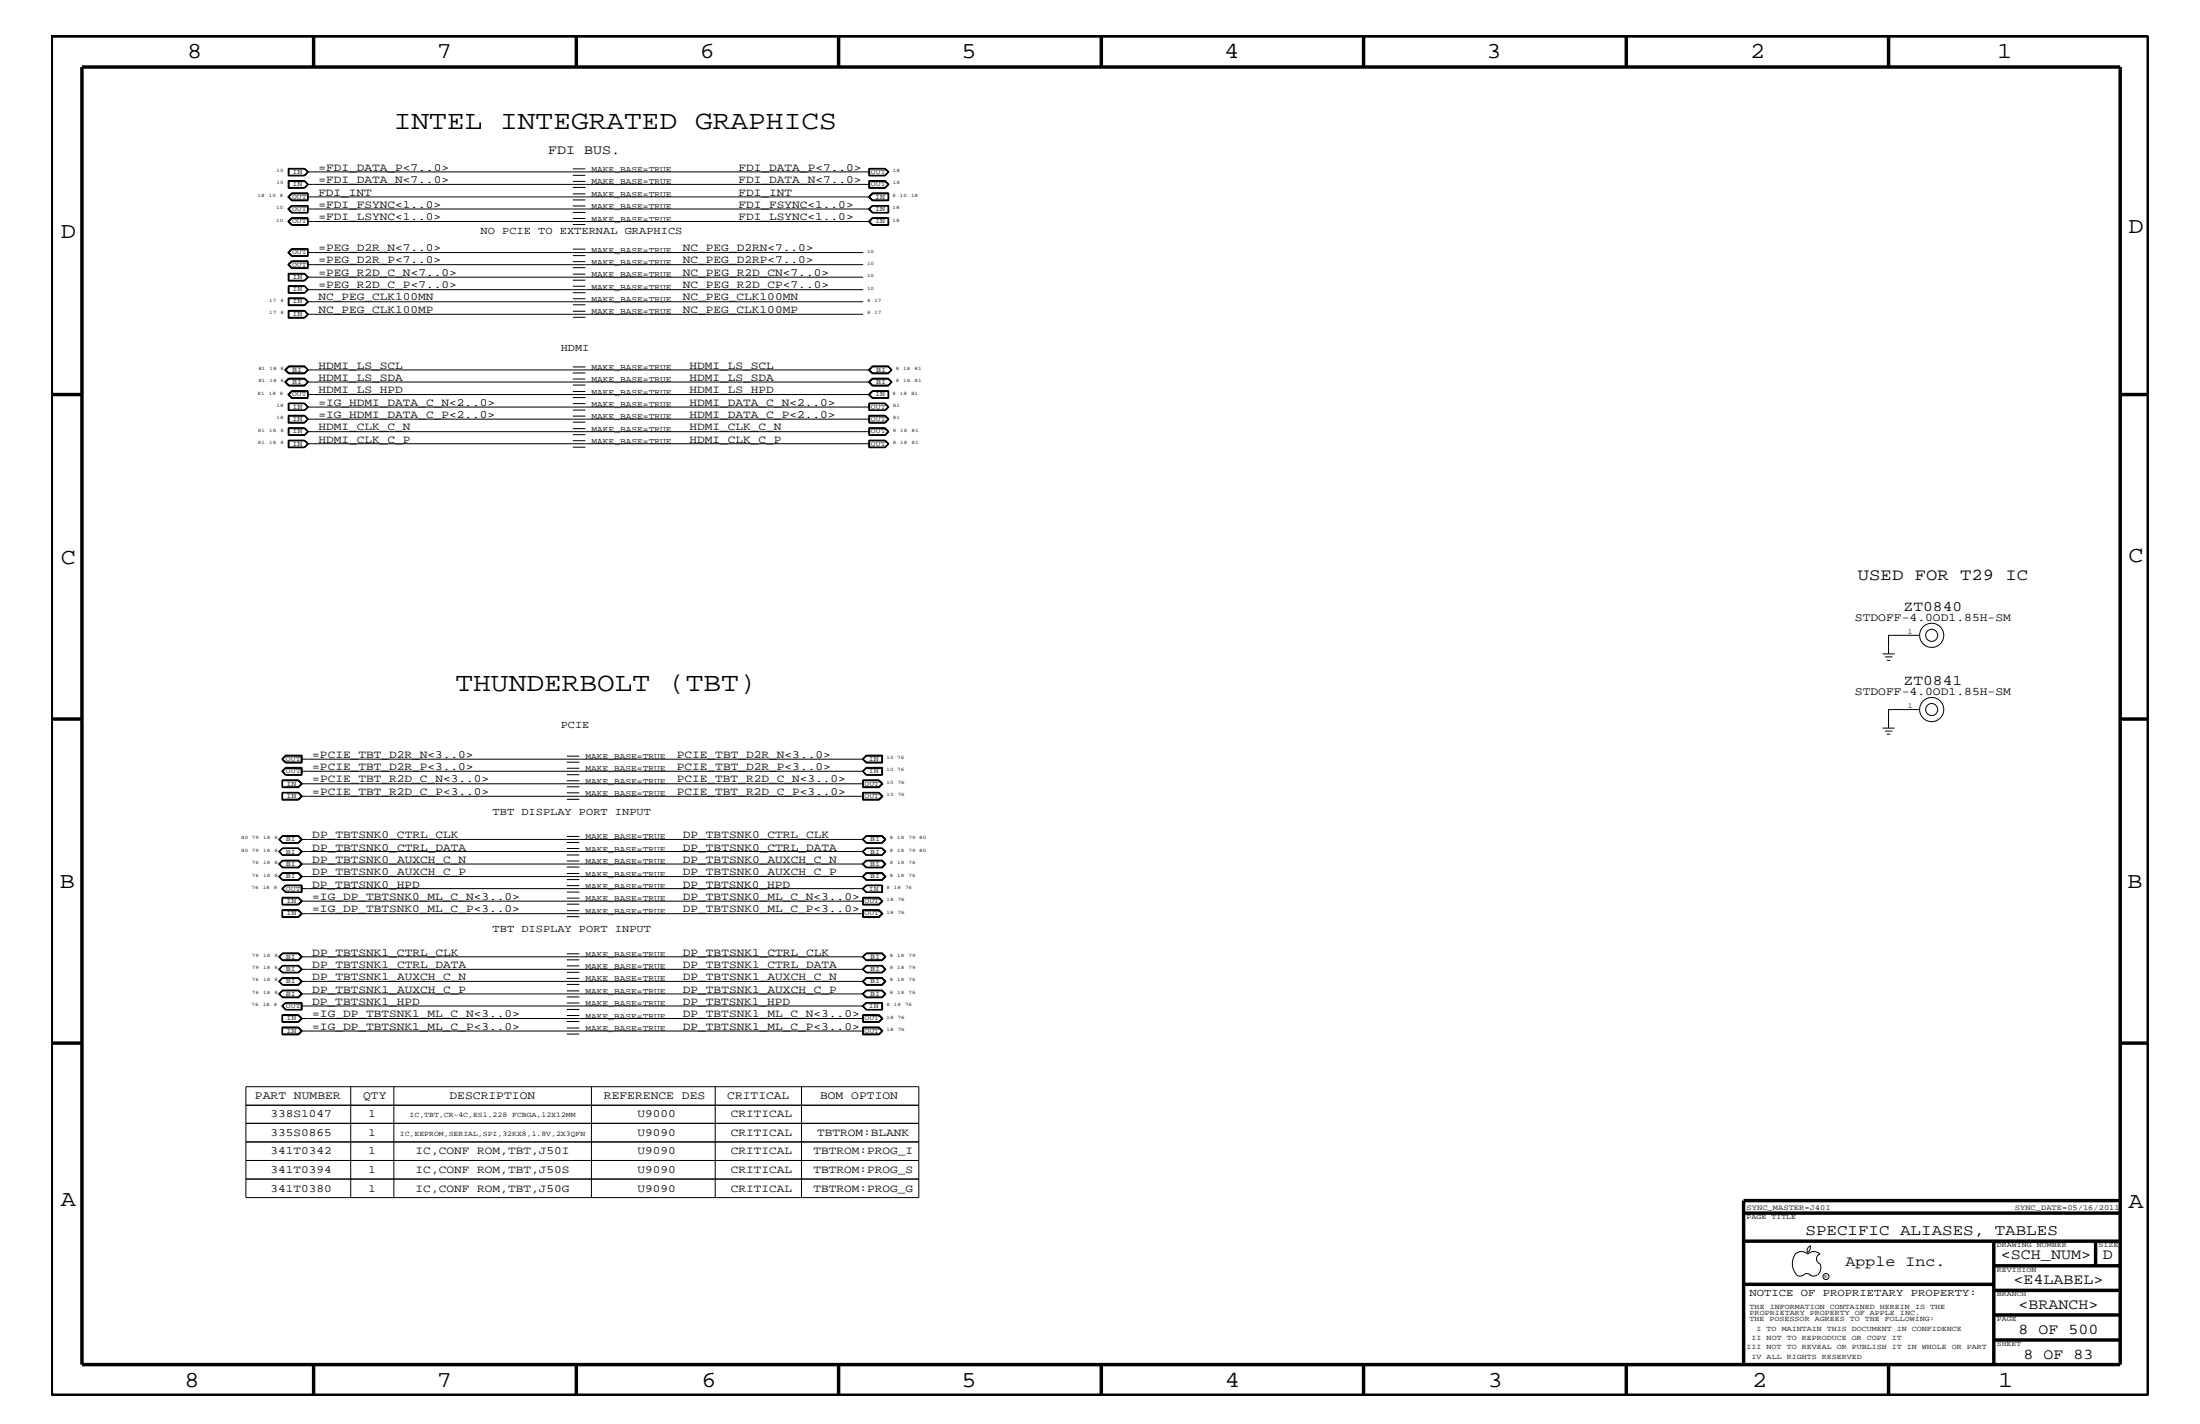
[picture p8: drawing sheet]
<svg xmlns="http://www.w3.org/2000/svg" width="432mm" height="279mm" viewBox="0 0 432 279" stroke-linecap="round" stroke-linejoin="round" font-family="sans-serif">
<g fill="none" stroke="#000" stroke-width=".2">
<path d="M56.6 35.4h3.2l.7 .8-.7 .7h-3.2zM56.6 35.5h3.2l.7 .7-.7 .7h-3.2zM56.6 33v1.5M56.6 34.4h3.2M56.6 33.1h3.2M56.7 35.6h3.1l.6 .6-.6 .6h-3.1zM56.7 33.1v1.3M57.2 37.9h3.3v1.5h-3.3l-.7-.8zM57.2 37.9l-.6 .7 .6 .7h3.3M57.3 39.3l-.7-.7 .7-.6h3.1v1.3M59.8 33h-3.2v1.5h3.2M59.8 33l.7 .7-.7 .8"/>
<path d="M59.8 33l.7 .7M59.8 33.1l.7 .6M59.8 33.1l.6 .6M60.4 38h-3.1l-.6 .6 .6 .6h3.1M60.4 36.2h110.3M60.4 33.7l-.6 .7M60.4 33.7h110.3M60.4 38.6h110.3M60.5 33.7l-.7 .7M60.5 33.7l-.7 .8M112.4 36.8h2.5M112.4 35.6h2.5"/>
<path d="M112.4 34.4h2.5M112.4 33.1h2.5M112.4 39.2h2.5M112.4 38h2.5M170.5 35.4h3.2l.8 .8-.8 .7h-3.2zM170.6 33.1h3.1l.6 .6M170.6 33v1.5M170.7 35.6h3l.6 .6-.6 .6h-3zM170.7 33.1v1.3M171.2 37.9h3.2v1.5h-3.2l-.8-.8zM171.2 37.9l-.7 .7 .7 .7h3.2M171.3 39.3l-.7-.7 .7-.6h3v1.3"/>
<path d="M173.7 33.1l.6 .6M173.7 35.5h-3.1v1.4h3.1M173.7 33h-3.2v1.5h3.2M173.7 35.5l.7 .7-.7 .7M173.7 35.5l.6 .7M173.7 33l.8 .7-.8 .8M173.7 33l.7 .7-.7 .8M174.3 38h-3l-.6 .6 .6 .6h3M174.3 33.7l-.6 .7h-3.1M174.3 36.2l-.6 .7M174.3 33.7l-.6 .7M56.5 49.6l.7-.8h3.3v1.5h-3.3z"/>
<path d="M56.6 53.6h3.2l.7 .8-.7 .7h-3.2zM56.6 58.4h3.2l.7 .8-.7 .8h-3.2zM56.6 53.7h3.2l.7 .7-.7 .7h-3.2zM56.6 56.1v1.4M56.6 58.5h3.2l.7 .7-.7 .7h-3.2zM56.6 51.9l.7-.6h3.1v1.3h-3.1zM56.6 57.4h3.2M56.6 56.2h3.2M56.7 53.8h3.1l.6 .6-.6 .6h-3.1zM56.7 56.2v1.2M56.7 58.6h3.1l.6 .6-.6 .6h-3.1zM57.2 40.3h3.3v1.5h-3.3"/>
<path d="M57.2 42.7h3.3v1.5h-3.3l-.7-.7zM57.2 51.2h3.3v1.5h-3.3l-.7-.8zM57.2 48.8l-.6 .8 .6 .6h3.3M57.2 40.3l-.7 .7 .7 .8M57.2 40.3l-.6 .7 .6 .8M57.3 48.9l-.6 .7 .6 .6M57.3 51.3l-.6 .6 .6 .6h3.1M57.3 40.4l-.6 .6 .6 .7M57.3 48.9h3.1v1.3h-3.1M57.3 48.9l-.7 .7 .7 .6M57.3 40.4h3.1v1.3h-3.1M57.3 40.4l-.7 .6 .7 .7"/>
<path d="M57.3 42.8l-.7 .7 .7 .6M59.8 56.1h-3.2v1.4h3.2M59.8 56.1l.7 .7-.7 .7M59.8 56.1l.7 .7M59.8 56.2l.7 .6M59.8 56.2l.6 .6M60.4 42.9h-3.1l-.6 .6 .6 .6h3.1M60.4 49.6h109M60.4 51.9h109M60.4 54.4h109M60.4 56.8h109M60.4 42.8v1.3"/>
<path d="M60.4 56.8l-.6 .6M60.4 41h110.3M60.4 43.5h110.3M60.4 59.2h109M60.5 51.3h-3.3l-.6 .6 .6 .8M60.5 56.8l-.7 .6M60.5 56.8l-.7 .7M60.5 42.8h-3.3l-.6 .7 .6 .6h3.3M112.4 50.2h2.5M112.4 48.9h2.5M112.4 52.5h2.5M112.4 51.3h2.5"/>
<path d="M112.4 55h2.5M112.4 53.8h2.5M112.4 57.4h2.5M112.4 56.2h2.5M112.4 41.7h2.5M112.4 40.4h2.5M112.4 44.1h2.5M112.4 42.9h2.5M112.4 59.8h2.5M112.4 58.6h2.5M171.2 40.3h3.2v1.5h-3.2M171.2 42.7h3.2v1.5h-3.2l-.8-.7z"/>
<path d="M171.2 40.3l-.8 .7 .8 .8M171.2 40.3l-.7 .7 .7 .8M171.3 40.4l-.6 .6 .6 .7M171.3 40.4h3v1.3h-3M171.3 40.4l-.7 .6 .7 .7M171.3 42.8l-.7 .7 .7 .6M174.3 42.9h-3l-.6 .6 .6 .6h3M174.3 42.8v1.3M174.4 42.8h-3.2l-.7 .7 .7 .6h3.2M55.9 75l.7-.8h3.2l.7 .8-.7 .7h-3.2zM56 75l.6-.6h3.2l.7 .6-.7 .6h-3.2zM56.6 60.9h3.2l.7 .8-.7 .7h-3.2z"/>
<path d="M56.6 71.9h3.2l.7 .7-.7 .6h-3.2l-.6-.6zM56.6 71.8h3.2l.7 .8M56.6 71.8l-.6 .8 .6 .7h3.2l.7-.7M56.6 71.8h3.2l.7 .8-.7 .7h-3.2l-.7-.7zM56.6 61h3.2l.7 .7-.7 .6h-3.2zM56.6 79.1v1.4M56.6 79.2h3.2M56.7 61.1h3.1l.6 .6-.6 .6h-3.1zM56.7 79.2v1.3M57.2 76.7h3.3v1.5h-3.3l-.7-.8zM57.3 76.7l-.7 .7 .7 .7M59.8 79.1h-3.2v1.4h3.2"/>
<path d="M59.8 79.1l.7 .8-.7 .6M59.8 79.1l.7 .8M59.8 79.2l.7 .7M59.8 79.2l.6 .7M60.4 72.6l-.6 .6h-3.1l-.6-.6 .6-.6h3.1l.6 .6h110.3M60.4 75l-.6 .6h-3.1l-.6-.6 .6-.6h3.1l.6 .6h110.3M60.4 76.8h-3.1l-.6 .6 .6 .6h3.1M60.4 76.7v1.4M60.4 79.9h110.3M60.4 77.4h110.3M60.4 79.9l-.6 .6M60.4 61.7h109"/>
<path d="M60.5 75l-.7-.7h-3.2l-.6 .7 .6 .7M60.5 75l-.7 .7h-3.2M60.5 76.7h-3.3l-.6 .7 .6 .7h3.3M60.5 79.9l-.7 .6M112.4 79.2h2.5M112.4 78h2.5M112.4 76.8h2.5M112.4 73.2h2.5M112.4 72h2.5M112.4 75.6h2.5M112.4 74.4h2.5M112.4 62.3h2.5"/>
<path d="M112.4 61.1h2.5M170.4 75l.8-.8h3.1l.8 .8-.8 .7h-3.1zM170.6 79.1v1.4M170.6 79.2h3.1l.6 .7M170.7 75l.6-.6h3l.6 .6-.6 .6h-3zM170.7 72.6l.6-.6h3l.6 .6-.6 .6h-3zM170.7 79.2v1.3M171.2 71.8h3.1l.7 .8M171.2 71.8l-.7 .8 .7 .7h3.1l.7-.7M171.2 71.8h3.1l.8 .8-.8 .7h-3.1l-.8-.7zM171.2 76.7h3.2v1.5h-3.2l-.8-.8zM171.3 74.4h3l.7 .6"/>
<path d="M171.3 74.4l-.7 .6 .7 .6h3l.7-.6M171.3 76.7l-.7 .7 .7 .7M173.7 79.2l.6 .7M173.7 79.1h-3.2v1.4h3.2M173.7 79.1l.8 .8-.8 .6M173.7 79.1l.7 .8-.7 .6M174.3 76.8h-3l-.6 .6 .6 .6h3M174.3 79.9l-.6 .6h-3.1M174.3 79.9l-.6 .6M174.3 76.7v1.4M174.4 76.7h-3.2l-.7 .7 .7 .7h3.2M175 75l-.7-.7h-3.1l-.7 .7 .7 .7"/>
<path d="M175 75l-.7 .7h-3.1M175 72.6l-.7-.7h-3l-.7 .7 .7 .6M175 72.6l-.7 .6h-3M56.6 81.5h3.2l.7 .7-.7 .8h-3.2zM56.6 83.9h3.2l.7 .8-.7 .8h-3.2zM56.6 84h3.2l.7 .7-.7 .7h-3.2zM56.6 86.4v1.4M56.6 80.5h3.2M56.6 87.7h3.2M56.6 86.5h3.2M56.7 81.6h3.1l.6 .6-.6 .6h-3.1zM56.7 84.1h3.1l.6 .6-.6 .6h-3.1z"/>
<path d="M56.7 86.5v1.2M59.8 86.4h-3.2v1.4h3.2M59.8 86.4l.7 .7-.7 .7M59.8 86.4l.7 .7M59.8 86.5l.7 .6M59.8 86.5l.6 .6M60.4 82.2h110.3M60.4 87.1h110.3M60.4 87.1l-.6 .6M60.4 84.7h110.3M60.5 82.2l-.7-.6h-3.2v1.4M60.5 82.2l-.7 .7h-3.2"/>
<path d="M60.5 82.2l-.7 .8M60.5 87.1l-.7 .6M60.5 87.1l-.7 .7M112.4 80.5h2.5M112.4 82.8h2.5M112.4 81.6h2.5M112.4 87.7h2.5M112.4 86.5h2.5M112.4 85.3h2.5M112.4 84.1h2.5M170.5 81.5h3.2l.8 .7-.8 .8h-3.2zM170.5 83.9h3.2l.8 .8-.8 .8h-3.2z"/>
<path d="M170.6 86.4v1.4M170.6 86.5h3.1l.6 .6M170.7 81.6h3l.6 .6-.6 .6h-3zM170.7 84.1h3l.6 .6-.6 .6h-3zM170.7 86.5v1.2M173.7 86.5l.6 .6M173.7 86.4h-3.2v1.4h3.2M173.7 81.6h-3.1v1.4M173.7 84h-3.1v1.4h3.1M173.7 81.6l.7 .6-.7 .8M173.7 81.6l.6 .6M173.7 86.4l.8 .7-.8 .7"/>
<path d="M173.7 86.4l.7 .7-.7 .7M173.7 84l.7 .7-.7 .7M173.7 84l.6 .7M174.3 82.2l-.6 .7h-3.1M174.3 87.1l-.6 .6h-3.1M174.3 87.1l-.6 .6M174.3 84.7l-.6 .7M369.5 128.3h2.4M370 128.9h1.4M370.3 129.6h.7M376.8 124.7h-6.1v3.6M376.8 139.2h-6.1v3.7"/>
<path d="M55.3 151.3l.7-.7h3.3v1.5h-3.3zM55.3 149l.7-.8h3.3v1.5h-3.3zM55.4 155.5h3.2l.8 .7-.8 .8h-3.2zM55.4 154.5h3.2M55.4 153h3.2l.8 .8-.8 .7h-3.2zM55.4 153.1h3.2M55.5 155.6h3.1l.6 .6-.6 .6h-3.1zM55.5 153.2h3l.6 .6M55.5 153.1v1.4M56 150.7h3.2v1.3h-3.2l-.5-.7zM56 148.3h3.2v1.2h-3.2l-.5-.5zM56 148.2l-.6 .8 .6 .6h3.3"/>
<path d="M56.1 149.5l-.6-.5 .6-.6h3v1.1M56.1 150.7l-.6 .6 .6 .7M58.5 155.6l.6 .6M58.6 155.5l.7 .7-.7 .7h-3.2M58.6 153.1l.6 .7-.6 .7M58.6 153.1l.7 .7-.7 .7M59.1 151.3h110.3M59.1 149h110.3M59.1 156.2h110.3M59.1 153.8l-.6 .6h-3M59.1 153.8h110.3M59.1 156.2l-.6 .6"/>
<path d="M59.1 150.7v1.3M59.3 150.7h-3.3l-.6 .6 .6 .8M111.3 152h2.4M111.3 150.7h2.4M111.3 149.5h2.4M111.3 148.4h2.4M111.3 156.8h2.4M111.3 155.6h2.4M111.3 154.4h2.4M111.3 153.2h2.4M169.2 149l.8-.8h3.2v1.5h-3.2zM169.3 151.3l.7 .7h3.1"/>
<path d="M169.3 151.3l.7 .8M169.3 151.3l.7-.6h3.1v1.4M169.3 149l.7 .5h3.1M169.3 153h3.3l.7 .8-.7 .7h-3.3zM169.3 155.5h3.3l.7 .7-.7 .8h-3.3zM169.3 153.1h3.3l.6 .7-.6 .7h-3.3M169.4 153.1v1.4M169.4 153.2h3.1l.6 .6-.6 .6h-3.1M170 150.6h3.2v1.5h-3.2l-.8-.8zM170 148.2l-.7 .8M170.1 150.7l-.7 .6 .7 .7M170.1 149.5l-.7-.5 .7-.6h3v1.1"/>
<path d="M172.5 155.6h-3.1v1.2h3.1M172.5 155.6l.6 .6-.6 .6M172.5 153.1l.6 .7-.6 .7M172.6 155.5l.6 .7-.6 .7h-3.3M173.1 150.7v1.3M173.1 148.2v1.4h-3.1l-.7-.6M173.1 150.7h-3.1l-.7 .6M173.1 148.3h-3.1l-.7 .7M369.5 142.9h2.4M370 143.5h1.4M370.3 144h.7M54.7 172l.8-.8h3.1l.8 .8-.8 .7h-3.1z"/>
<path d="M54.8 172l.7-.7h3.1l.6 .7-.6 .7h-3.1zM55.4 176.1h3.2l.8 .7-.8 .8h-3.2zM55.4 178.5h3.2l.8 .8-.8 .7h-3.2zM55.4 177.5h3.2M55.4 176.1h3.2M55.5 171.2h3.1l.7 .8-.7 .7h-3.1M55.5 171.2l-.7 .8 .7 .7M55.5 168.9h3.1l.6 .6-.6 .7h-3.1M55.5 168.9h3.1l.7 .6-.7 .7h-3.1M55.5 168.8h3.1l.8 .7-.8 .8h-3.1l-.8-.8zM55.5 168.9l-.7 .6 .7 .7M55.5 166.5h3l.6 .6h110.3"/>
<path d="M55.5 166.5h3.1l.6 .6-.6 .7h-3.1M55.5 166.4h3.1l.7 .7-.7 .7h-3.1M55.5 166.4h3.1l.8 .7-.8 .7h-3.1M55.5 166.4l-.8 .7 .8 .7M55.5 166.4l-.7 .7 .7 .7M55.5 166.5l-.7 .6 .7 .7M55.5 166.5l-.6 .6 .6 .7M55.5 164h3.1l.6 .7-.6 .7h-3.1M55.5 164h3.1l.7 .7-.7 .7h-3.1M55.5 163.9h3.1l.8 .8-.8 .8h-3.1l-.8-.8zM55.5 164l-.7 .7 .7 .7M55.5 176.1v1.4"/>
<path d="M55.5 178.6h3.1l.6 .7-.6 .6h-3.1zM55.5 174.4l.5-.6h3.2v1.2h-3.2zM55.5 178.7h3l.6 .6M55.5 176.2h3l.6 .6M56 173.7h3.3v1.4h-3.3M56 173.7l-.7 .7 .7 .7M56 173.7l-.6 .7 .6 .7M56.1 173.8l-.6 .6 .6 .6M58.6 178.5l.7 .8-.7 .6h-3.2M58.6 176.1l.6 .7-.6 .7M58.6 176.1l.7 .7-.7 .7M59.1 172l-.6 .6h-3l-.6-.6 .6-.6h3l.6 .6h110.3"/>
<path d="M59.1 169.5l-.6 .6h-3l-.6-.6 .6-.6h3l.6 .6h110.3M59.1 167.1l-.6 .7h-3M59.1 164.7l-.6 .6h-3l-.6-.6 .6-.6h3l.6 .6h110.3M59.1 173.8v1.2M59.1 179.3h110.3M59.1 176.8l-.6 .6h-3M59.1 176.8h110.3M59.1 174.4h110.3M59.1 179.3l-.6 .6M111.3 179.9h2.4M111.3 178.7h2.4M111.3 177.4h2.4"/>
<path d="M111.3 176.2h2.4M111.3 175h2.4M111.3 173.8h2.4M111.3 165.3h2.4M111.3 164.1h2.4M111.3 167.8h2.4M111.3 166.5h2.4M111.3 170.1h2.4M111.3 168.9h2.4M111.3 172.6h2.4M111.3 171.4h2.4M169.2 164.7l.8-.8h3.1l.8 .8-.8 .8h-3.1z"/>
<path d="M169.2 172l.8-.8h3.1l.8 .8-.8 .7h-3.1zM169.3 167.1l.7-.6h3.1l.6 .6-.6 .7h-3.1zM169.3 172l.7-.7h3.1l.6 .7-.6 .7h-3.1zM169.3 176.1h3.3l.7 .7-.7 .8h-3.3zM169.3 178.5h3.3l.7 .8-.7 .7h-3.3zM169.3 176.1h3.3l.6 .7-.6 .7h-3.3M169.3 174.4l.7 .6h3.1M169.3 174.4l.7 .7M169.4 164.7l.7-.6h3l.6 .6-.6 .6h-3zM169.4 167.1l.7-.6h3l.6 .6-.6 .7h-3zM169.4 169.5l.7-.6h3l.6 .6-.6 .6h-3zM169.4 172l.7-.6h3l.6 .6-.6 .6h-3z"/>
<path d="M169.4 176.1v1.4M169.4 178.6h3.1l.6 .7-.6 .6h-3.1zM169.4 178.7h3.1l.6 .6-.6 .6M169.4 176.2h3.1l.6 .6-.6 .6h-3.1M170 164h3.1l.6 .7-.6 .7h-3.1M170 164h3.1l.7 .7-.7 .7h-3.1M170 164l-.7 .7 .7 .7M170 166.4h3.1l.7 .7-.7 .7h-3.1M170 166.4h3.1l.8 .7-.8 .7h-3.1M170 166.4l-.8 .7 .8 .7M170 166.4l-.7 .7 .7 .7M170 168.9h3.1l.6 .6-.6 .7h-3.1"/>
<path d="M170 168.9h3.1l.7 .6-.7 .7h-3.1M170 168.8h3.1l.8 .7-.8 .8h-3.1l-.8-.8zM170 168.9l-.7 .6 .7 .7M170 171.2h3.1l.7 .8-.7 .7h-3.1M170 171.2l-.7 .8 .7 .7M170 173.7h3.2v1.4h-3.2M170 173.7l-.8 .7 .8 .7M170 173.7l-.7 .7M170.1 173.8l-.7 .6 .7 .6M172.5 176.1l.6 .7-.6 .7M172.6 178.5l.6 .8-.6 .6h-3.3M173.1 173.8v1.2"/>
<path d="M173.1 173.7v1.4M173.1 173.8h-3.1l-.7 .6M54.7 192.6l.8-.8h3.1l.8 .8-.8 .7h-3.1zM55.4 199.1h3.2l.8 .7-.8 .8h-3.2zM55.4 199.2h3.2M55.5 189.5h3l.6 .7h110.3M55.5 189.5h3.1l.6 .7-.6 .6h-3.1M55.5 189.4h3.1l.7 .8-.7 .7h-3.1M55.5 189.4h3.1l.8 .8-.8 .7h-3.1M55.5 189.4l-.8 .8 .8 .7M55.5 189.4l-.7 .8 .7 .7M55.5 189.5l-.7 .7 .7 .6"/>
<path d="M55.5 189.5l-.6 .7 .6 .6M55.5 187.1h3.1l.6 .6-.6 .7h-3.1M55.5 187.1h3.1l.7 .6-.7 .7h-3.1M55.5 187h3.1l.8 .7-.8 .8h-3.1l-.8-.8zM55.5 187.1l-.7 .6 .7 .7M55.5 191.9h3.1l.6 .7-.6 .6h-3.1M55.5 191.9h3.1l.7 .7-.7 .6h-3.1M55.5 191.9l-.7 .7 .7 .6M55.5 194.3h3.1l.6 .7-.6 .7h-3.1M55.5 194.3h3.1l.7 .7-.7 .7h-3.1M55.5 194.3h3.1l.8 .7-.8 .8h-3.1l-.8-.8zM55.5 194.3l-.7 .7 .7 .7"/>
<path d="M55.5 199.2v1.3M55.5 197.4l.5-.6h3.2v1.3h-3.2zM55.5 199.2h3l.6 .6M56 196.7h3.3v1.4h-3.3M56 196.7l-.7 .7 .7 .7M56 196.7l-.6 .7 .6 .7M56.1 196.8l-.6 .6 .6 .7M58.6 199.2l.7 .6-.7 .7M58.6 199.2l.6 .6-.6 .7M59.1 190.2l-.6 .6h-3M59.1 187.7l-.6 .6h-3l-.6-.6 .6-.6h3l.6 .6h110.3M59.1 192.6l-.6 .6h-3l-.6-.6 .6-.6h3l.6 .6h110.3"/>
<path d="M59.1 195l-.6 .6h-3l-.6-.6 .6-.6h3l.6 .6h110.3M59.1 196.8v1.3M59.1 197.4h110.3M59.1 199.8l-.6 .6h-3M59.1 199.8h110.3M111.3 190.8h2.4M111.3 189.5h2.4M111.3 188.3h2.4M111.3 187.1h2.4M111.3 193.2h2.4M111.3 192h2.4M111.3 195.6h2.4"/>
<path d="M111.3 194.4h2.4M111.3 198.1h2.4M111.3 196.8h2.4M111.3 199.2h2.4M169.2 187.7l.8-.7h3.1l.8 .7-.8 .8h-3.1zM169.2 195l.8-.7h3.1l.8 .7-.8 .8h-3.1zM169.2 192.6l.8-.8h3.1l.8 .8-.8 .7h-3.1zM169.3 190.2l.7-.7h3.1l.6 .7-.6 .6h-3.1zM169.3 199.1h3.3l.7 .7-.7 .8h-3.3zM169.3 197.4l.7 .7h3.1M169.3 197.4l.7 .7M169.3 199.2h3.3l.6 .6-.6 .7h-3.3"/>
<path d="M169.4 190.2l.7-.7h3l.6 .7-.6 .6h-3zM169.4 187.7l.7-.6h3l.6 .6-.6 .6h-3zM169.4 195l.7-.6h3l.6 .6-.6 .6h-3zM169.4 192.6l.7-.6h3l.6 .6-.6 .6h-3zM169.4 199.2v1.3M169.4 199.2h3.1l.6 .6-.6 .6h-3.1M170 189.4h3.1l.7 .8-.7 .7h-3.1M170 189.4h3.1l.8 .8-.8 .7h-3.1M170 189.4l-.8 .8 .8 .7M170 189.4l-.7 .8 .7 .7M170 187.1h3.1l.6 .6-.6 .7h-3.1M170 187.1h3.1l.7 .6-.7 .7h-3.1"/>
<path d="M170 187.1l-.7 .6 .7 .7M170 194.3h3.1l.6 .7-.6 .7h-3.1M170 194.3h3.1l.7 .7-.7 .7h-3.1M170 194.3l-.7 .7 .7 .7M170 191.9h3.1l.6 .7-.6 .6h-3.1M170 191.9h3.1l.7 .7-.7 .6h-3.1M170 191.9l-.7 .7 .7 .6M170 196.7h3.2v1.4h-3.2M170 196.7l-.8 .7 .8 .7M170 196.7l-.7 .7M170.1 196.8l-.7 .6 .7 .7M172.5 199.2l.6 .6-.6 .7"/>
<path d="M173.1 196.8v1.3M173.1 196.7v1.4M173.1 196.8h-3.1l-.7 .6M48.3 213.2h132v21.8h-132zM48.3 216.9h132M55.4 201.5h3.2l.8 .8-.8 .8h-3.2zM55.4 200.5h3.2M55.5 201.6h3.1l.6 .7-.6 .6h-3.1zM55.5 201.7h3l.6 .6M58.6 201.5l.7 .8-.7 .7h-3.2M59.1 202.3h110.3M59.1 202.3l-.6 .6"/>
<path d="M68.8 213.2v21.8M77.3 213.2v21.8M111.3 202.9h2.4M111.3 201.7h2.4M111.3 200.4h2.4M116.1 213.2v21.8M140.4 213.2v21.8M157.3 213.2v21.8M169.3 201.5h3.3l.7 .8-.7 .8h-3.3zM169.4 201.6h3.1l.6 .7-.6 .6h-3.1zM169.4 201.7h3.1l.6 .6-.6 .6M172.6 201.5l.6 .8-.6 .7h-3.3"/>
<path d="M48.3 224.1h132M48.3 227.7h132M48.3 220.4h132M48.3 231.3h132M352.3 246.1a1.69 1.69 0 0 1 2.5 0M352.4 246a3.3 3.3 0 0 0 .2 4.1M352.6 250.2l.7 .2 .7-.2M354 250.2l.7-.3 .7 .3M354.8 246.1a1.69 1.69 0 0 1 2.4 0M355.2 250.2l.7 .2 .7-.2M355.3 244.4v.3a1.18 1.18 0 0 1-.6 1.1M355.4 244.4a.99 .99 0 0 0-.6 1.4"/>
<path d="M357.2 246a1.04 1.04 0 0 0-.7 1 1.04 1.04 0 0 0 .7 1M357.3 248l.1 .7a2.11 2.11 0 0 1-.6 1.5"/>
<circle cx="379.1" cy="124.7" r="1.19"/>
<circle cx="379.1" cy="139.2" r="1.19"/>
<circle cx="379.1" cy="139.2" r="2.37"/>
<circle cx="379.1" cy="124.7" r="2.37"/>
<circle cx="358.4" cy="250.5" r=".59"/>
</g>
<g fill="none" stroke="#000" stroke-width=".68" stroke-linecap="butt">
<path d="M10.1 7.1h411.5v266.7h-411.5zM16.1 13.2h400v254.5h-400zM61.6 7.1v6.1M113.1 7.1v6.1M164.6 7.1v6.1M216.2 7.1v6.1M267.6 7.1v6.1M319.2 7.1v6.1M370.7 7.1v6.1M10.1 77.4h6M416.1 77.4h5.5M10.1 141.1h6"/>
<path d="M416.1 141.1h5.5M10.1 204.7h6M416.1 204.7h5.5M342.2 238h73.9M416.1 235.6h-73.9v32.1M342.2 243.5h73.9M342.2 252h49.1M391.3 248.4h24.8M391.3 243.5v24.2M391.3 258h24.8M391.3 253.2h24.8M411.3 243.5v4.9"/>
<path d="M61.6 267.7v6.1M113.1 267.7v6.1M164.6 267.7v6.1M216.2 268v5.8M267.6 267.7v6.1M319.2 267.7v6.1M370.7 267.7v6.1M391.3 262.9h24.8"/>
</g>
<g font-size="5.2">
<text x="77.3" y="25.3">INTEL INTEGRATED GRAPHICS</text>
<text x="89.4" y="135.6">THUNDERBOLT (TBT)</text>
</g>
<g font-size="4.5">
<text x="36.7" y="11.5">8</text>
<text x="85.8" y="11.5">7</text>
<text x="137.3" y="11.5">6</text>
<text x="188.7" y="11.5">5</text>
<text x="240.3" y="11.5">4</text>
<text x="291.8" y="11.5">3</text>
<text x="343.5" y="11.5">2</text>
<text x="392" y="11.5">1</text>
<text x="11.9" y="46.8">D</text>
<text x="417.7" y="45.7">D</text>
<text x="11.9" y="110.6">C</text>
<text x="417.7" y="110.3">C</text>
<text x="11.8" y="174.3">B</text>
<text x="417.6" y="174.2">B</text>
<text x="11.9" y="236.7">A</text>
<text x="417.7" y="237.1">A</text>
<text x="36.2" y="272.1">8</text>
<text x="85.8" y="272.1">7</text>
<text x="137.7" y="272.1">6</text>
<text x="188.7" y="272.1">5</text>
<text x="240.4" y="272.1">4</text>
<text x="292" y="272.1">3</text>
<text x="343.9" y="272.1">2</text>
<text x="392.2" y="272.1">1</text>
</g>
<text font-size="3.3" x="364.7" y="113.7">USED FOR T29 IC</text>
<g font-size="3">
<text x="354.4" y="242.3">SPECIFIC ALIASES, TABLES</text>
<text x="362.2" y="248.4">Apple Inc.</text>
<text x="392.7" y="247.1">&lt;SCH_NUM&gt;</text>
<text x="395.2" y="252">&lt;E4LABEL&gt;</text>
<text x="412.7" y="247.1">D</text>
<text x="396.2" y="256.8">&lt;BRANCH&gt;</text>
<text x="396.2" y="261.6">8 OF 500</text>
<text x="397.2" y="266.6">8 OF 83</text>
</g>
<g font-size="2.9">
<text x="373.6" y="119.8">ZT0840</text>
<text x="373.6" y="134.4">ZT0841</text>
</g>
<text font-size="2.6" x="107.6" y="30.2">FDI BUS.</text>
<g font-size="2.3">
<text x="364.1" y="121.8">STDOFF-4.0OD1.85H-SM</text>
<text x="364.1" y="136.3">STDOFF-4.0OD1.85H-SM</text>
<text x="50" y="215.6">PART NUMBER</text>
<text x="71.3" y="215.6">QTY</text>
<text x="88.2" y="215.6">DESCRIPTION</text>
<text x="118.5" y="215.6">REFERENCE DES</text>
<text x="142.7" y="215.6">CRITICAL</text>
<text x="161" y="215.6">BOM OPTION</text>
</g>
<g font-size="2.2">
<text x="62.5" y="35.9">=FDI_DATA_N&lt;7..0&gt;</text>
<text x="62.5" y="33.6">=FDI_DATA_P&lt;7..0&gt;</text>
<text x="144.9" y="33.6">FDI_DATA_P&lt;7..0&gt;</text>
<text x="144.9" y="35.9">FDI_DATA_N&lt;7..0&gt;</text>
<text x="62.5" y="38.4">FDI_INT</text>
<text x="62.5" y="40.8">=FDI_FSYNC&lt;1..0&gt;</text>
<text x="144.9" y="38.4">FDI_INT</text>
<text x="144.9" y="40.8">FDI_FSYNC&lt;1..0&gt;</text>
<text x="62.5" y="43.2">=FDI_LSYNC&lt;1..0&gt;</text>
<text x="144.9" y="43.2">FDI_LSYNC&lt;1..0&gt;</text>
<text x="62.5" y="51.7">=PEG_D2R_P&lt;7..0&gt;</text>
<text x="62.5" y="49.3">=PEG_D2R_N&lt;7..0&gt;</text>
<text x="134" y="51.7">NC_PEG_D2RP&lt;7..0&gt;</text>
<text x="134" y="49.3">NC_PEG_D2RN&lt;7..0&gt;</text>
<text x="62.5" y="59">NC_PEG_CLK100MN</text>
<text x="62.5" y="56.6">=PEG_R2D_C_P&lt;7..0&gt;</text>
<text x="62.5" y="54.1">=PEG_R2D_C_N&lt;7..0&gt;</text>
<text x="134" y="56.6">NC_PEG_R2D_CP&lt;7..0&gt;</text>
<text x="134" y="54.1">NC_PEG_R2D_CN&lt;7..0&gt;</text>
<text x="134" y="59">NC_PEG_CLK100MN</text>
<text x="62.5" y="61.4">NC_PEG_CLK100MP</text>
<text x="134" y="61.4">NC_PEG_CLK100MP</text>
<text x="62.5" y="74.7">HDMI_LS_SDA</text>
<text x="62.5" y="77.2">HDMI_LS_HPD</text>
<text x="62.5" y="72.3">HDMI_LS_SCL</text>
<text x="135.3" y="77.2">HDMI_LS_HPD</text>
<text x="135.3" y="74.7">HDMI_LS_SDA</text>
<text x="135.3" y="72.3">HDMI_LS_SCL</text>
<text x="62.5" y="82">=IG_HDMI_DATA_C_P&lt;2..0&gt;</text>
<text x="62.5" y="79.6">=IG_HDMI_DATA_C_N&lt;2..0&gt;</text>
<text x="135.3" y="82">HDMI_DATA_C_P&lt;2..0&gt;</text>
<text x="135.3" y="79.6">HDMI_DATA_C_N&lt;2..0&gt;</text>
<text x="62.5" y="86.9">HDMI_CLK_C_P</text>
<text x="62.5" y="84.4">HDMI_CLK_C_N</text>
<text x="135.3" y="86.9">HDMI_CLK_C_P</text>
<text x="135.3" y="84.4">HDMI_CLK_C_N</text>
<text x="61.3" y="148.7">=PCIE_TBT_D2R_N&lt;3..0&gt;</text>
<text x="132.8" y="148.7">PCIE_TBT_D2R_N&lt;3..0&gt;</text>
<text x="61.3" y="151.1">=PCIE_TBT_D2R_P&lt;3..0&gt;</text>
<text x="61.3" y="156">=PCIE_TBT_R2D_C_P&lt;3..0&gt;</text>
<text x="61.3" y="153.5">=PCIE_TBT_R2D_C_N&lt;3..0&gt;</text>
<text x="132.8" y="156">PCIE_TBT_R2D_C_P&lt;3..0&gt;</text>
<text x="132.8" y="153.5">PCIE_TBT_R2D_C_N&lt;3..0&gt;</text>
<text x="132.8" y="151.1">PCIE_TBT_D2R_P&lt;3..0&gt;</text>
<text x="61.3" y="164.5">DP_TBTSNK0_CTRL_CLK</text>
<text x="61.3" y="166.9">DP_TBTSNK0_CTRL_DATA</text>
<text x="134" y="166.9">DP_TBTSNK0_CTRL_DATA</text>
<text x="134" y="164.5">DP_TBTSNK0_CTRL_CLK</text>
<text x="61.3" y="169.3">DP_TBTSNK0_AUXCH_C_N</text>
<text x="61.3" y="171.7">DP_TBTSNK0_AUXCH_C_P</text>
<text x="134" y="169.3">DP_TBTSNK0_AUXCH_C_N</text>
<text x="134" y="171.7">DP_TBTSNK0_AUXCH_C_P</text>
<text x="61.3" y="174.2">DP_TBTSNK0_HPD</text>
<text x="61.3" y="176.6">=IG_DP_TBTSNK0_ML_C_N&lt;3..0&gt;</text>
<text x="61.3" y="179">=IG_DP_TBTSNK0_ML_C_P&lt;3..0&gt;</text>
<text x="134" y="174.2">DP_TBTSNK0_HPD</text>
<text x="134" y="176.6">DP_TBTSNK0_ML_C_N&lt;3..0&gt;</text>
<text x="134" y="179">DP_TBTSNK0_ML_C_P&lt;3..0&gt;</text>
<text x="61.3" y="187.5">DP_TBTSNK1_CTRL_CLK</text>
<text x="61.3" y="189.9">DP_TBTSNK1_CTRL_DATA</text>
<text x="134" y="189.9">DP_TBTSNK1_CTRL_DATA</text>
<text x="134" y="187.5">DP_TBTSNK1_CTRL_CLK</text>
<text x="61.3" y="194.8">DP_TBTSNK1_AUXCH_C_P</text>
<text x="61.3" y="197.2">DP_TBTSNK1_HPD</text>
<text x="61.3" y="192.3">DP_TBTSNK1_AUXCH_C_N</text>
<text x="134" y="197.2">DP_TBTSNK1_HPD</text>
<text x="134" y="194.8">DP_TBTSNK1_AUXCH_C_P</text>
<text x="134" y="192.3">DP_TBTSNK1_AUXCH_C_N</text>
<text x="61.3" y="202">=IG_DP_TBTSNK1_ML_C_P&lt;3..0&gt;</text>
<text x="61.3" y="199.6">=IG_DP_TBTSNK1_ML_C_N&lt;3..0&gt;</text>
<text x="134" y="199.6">DP_TBTSNK1_ML_C_N&lt;3..0&gt;</text>
<text x="134" y="202">DP_TBTSNK1_ML_C_P&lt;3..0&gt;</text>
<text x="53.1" y="219.2">338S1047</text>
<text x="72.3" y="219.2">1</text>
<text x="125.1" y="219.2">U9000</text>
<text x="143.4" y="219.2">CRITICAL</text>
<text x="53.1" y="222.9">335S0865</text>
<text x="53.1" y="226.5">341T0342</text>
<text x="72.3" y="222.9">1</text>
<text x="72.3" y="226.5">1</text>
<text x="81.6" y="226.5">IC,CONF ROM,TBT,J50I</text>
<text x="125.1" y="222.9">U9090</text>
<text x="125.1" y="226.5">U9090</text>
<text x="143.4" y="222.9">CRITICAL</text>
<text x="143.4" y="226.5">CRITICAL</text>
<text x="159.6" y="226.5">TBTROM:PROG_I</text>
<text x="160.4" y="222.9">TBTROM:BLANK</text>
<text x="53.1" y="230.2">341T0394</text>
<text x="53.1" y="233.8">341T0380</text>
<text x="72.3" y="230.2">1</text>
<text x="72.3" y="233.8">1</text>
<text x="81.6" y="230.2">IC,CONF ROM,TBT,J50S</text>
<text x="81.6" y="233.8">IC,CONF ROM,TBT,J50G</text>
<text x="125.1" y="230.2">U9090</text>
<text x="125.1" y="233.8">U9090</text>
<text x="143.4" y="230.2">CRITICAL</text>
<text x="143.4" y="233.8">CRITICAL</text>
<text x="159.6" y="230.2">TBTROM:PROG_S</text>
<text x="159.6" y="233.8">TBTROM:PROG_G</text>
</g>
<g font-size="2.1">
<text x="94.3" y="45.9">NO PCIE TO EXTERNAL GRAPHICS</text>
<text x="110.1" y="68.9">HDMI</text>
<text x="110.1" y="142.9">PCIE</text>
<text x="96.7" y="159.9">TBT DISPLAY PORT INPUT</text>
<text x="96.7" y="182.9">TBT DISPLAY PORT INPUT</text>
<text x="343.4" y="254.4">NOTICE OF PROPRIETARY PROPERTY:</text>
</g>
<g font-size="1.7">
<text x="116.1" y="33.7">MAKE_BASE=TRUE</text>
<text x="116.1" y="38.6">MAKE_BASE=TRUE</text>
<text x="116.1" y="41">MAKE_BASE=TRUE</text>
<text x="116.1" y="36.2">MAKE_BASE=TRUE</text>
<text x="116.1" y="43.5">MAKE_BASE=TRUE</text>
<text x="116.1" y="51.9">MAKE_BASE=TRUE</text>
<text x="116.1" y="49.6">MAKE_BASE=TRUE</text>
<text x="116.1" y="56.8">MAKE_BASE=TRUE</text>
<text x="116.1" y="54.4">MAKE_BASE=TRUE</text>
<text x="116.1" y="59.2">MAKE_BASE=TRUE</text>
<text x="116.1" y="61.7">MAKE_BASE=TRUE</text>
<text x="116.1" y="77.4">MAKE_BASE=TRUE</text>
<text x="116.1" y="75">MAKE_BASE=TRUE</text>
<text x="116.1" y="72.6">MAKE_BASE=TRUE</text>
<text x="116.1" y="82.2">MAKE_BASE=TRUE</text>
<text x="116.1" y="79.9">MAKE_BASE=TRUE</text>
<text x="116.1" y="87.1">MAKE_BASE=TRUE</text>
<text x="116.1" y="84.7">MAKE_BASE=TRUE</text>
<text x="114.9" y="149">MAKE_BASE=TRUE</text>
<text x="114.9" y="153.8">MAKE_BASE=TRUE</text>
<text x="114.9" y="151.3">MAKE_BASE=TRUE</text>
<text x="114.9" y="156.2">MAKE_BASE=TRUE</text>
<text x="114.9" y="167.1">MAKE_BASE=TRUE</text>
<text x="114.9" y="164.7">MAKE_BASE=TRUE</text>
<text x="114.9" y="169.5">MAKE_BASE=TRUE</text>
<text x="114.9" y="172">MAKE_BASE=TRUE</text>
<text x="114.9" y="174.4">MAKE_BASE=TRUE</text>
<text x="114.9" y="176.8">MAKE_BASE=TRUE</text>
<text x="114.9" y="179.3">MAKE_BASE=TRUE</text>
<text x="114.9" y="190.2">MAKE_BASE=TRUE</text>
<text x="114.9" y="187.7">MAKE_BASE=TRUE</text>
<text x="114.9" y="197.4">MAKE_BASE=TRUE</text>
<text x="114.9" y="195">MAKE_BASE=TRUE</text>
<text x="114.9" y="192.6">MAKE_BASE=TRUE</text>
<text x="114.9" y="199.8">MAKE_BASE=TRUE</text>
<text x="114.9" y="202.3">MAKE_BASE=TRUE</text>
</g>
<g font-size="1.5">
<text x="342.8" y="237.4">SYNC_MASTER=J40I</text>
<text x="395.5" y="237.4">SYNC_DATE=05/16/2011</text>
</g>
<g font-size="1.4">
<text x="57.4" y="34.1">IN</text>
<text x="170.9" y="34.1">OUT</text>
<text x="57.3" y="41.4">OUT</text>
<text x="57.3" y="39">OUT</text>
<text x="57.4" y="36.5">IN</text>
<text x="170.9" y="36.5">OUT</text>
<text x="171.8" y="41.4">IN</text>
<text x="171.8" y="39">IN</text>
<text x="57.3" y="43.8">OUT</text>
<text x="171.8" y="43.8">IN</text>
<text x="57.3" y="49.9">OUT</text>
<text x="57.3" y="52.4">OUT</text>
<text x="57.4" y="54.7">IN</text>
<text x="57.4" y="57.2">IN</text>
<text x="57.4" y="59.5">IN</text>
<text x="57.4" y="62">IN</text>
<text x="57.3" y="72.9">BI</text>
<text x="57.3" y="75.4">BI</text>
<text x="57.3" y="77.8">OUT</text>
<text x="171.8" y="77.8">IN</text>
<text x="172" y="75.4">BI</text>
<text x="172" y="72.9">BI</text>
<text x="57.4" y="82.7">IN</text>
<text x="57.4" y="80.2">IN</text>
<text x="170.9" y="80.2">OUT</text>
<text x="170.9" y="82.7">OUT</text>
<text x="57.4" y="87.5">IN</text>
<text x="57.4" y="85">IN</text>
<text x="170.9" y="87.5">OUT</text>
<text x="170.9" y="85">OUT</text>
<text x="374.4" y="124.4">1</text>
<text x="374.4" y="139">1</text>
<text x="56.1" y="149.3">OUT</text>
<text x="170.5" y="149.3">IN</text>
<text x="56.1" y="151.8">OUT</text>
<text x="56.2" y="154.1">IN</text>
<text x="169.7" y="154.1">OUT</text>
<text x="170.5" y="151.8">IN</text>
<text x="56.2" y="156.6">IN</text>
<text x="169.7" y="156.6">OUT</text>
<text x="56.1" y="167.5">BI</text>
<text x="56.1" y="165">BI</text>
<text x="170.8" y="165">BI</text>
<text x="170.8" y="167.5">BI</text>
<text x="56.1" y="172.3">BI</text>
<text x="56.1" y="169.9">BI</text>
<text x="170.8" y="169.9">BI</text>
<text x="170.8" y="172.3">BI</text>
<text x="56.1" y="174.8">OUT</text>
<text x="56.2" y="177.2">IN</text>
<text x="56.2" y="179.6">IN</text>
<text x="169.7" y="179.6">OUT</text>
<text x="169.7" y="177.2">OUT</text>
<text x="170.5" y="174.8">IN</text>
<text x="56.1" y="190.5">BI</text>
<text x="56.1" y="188.1">BI</text>
<text x="170.8" y="190.5">BI</text>
<text x="170.8" y="188.1">BI</text>
<text x="56.1" y="192.9">BI</text>
<text x="56.1" y="195.4">BI</text>
<text x="56.1" y="197.8">OUT</text>
<text x="170.5" y="197.8">IN</text>
<text x="170.8" y="195.4">BI</text>
<text x="170.8" y="192.9">BI</text>
<text x="56.2" y="202.6">IN</text>
<text x="56.2" y="200.2">IN</text>
<text x="169.7" y="202.6">OUT</text>
<text x="169.7" y="200.2">OUT</text>
<text x="80.4" y="219.2">IC,TBT,CR-4C,ES1,228 FCBGA,12X12MM</text>
<text x="78.5" y="222.9">IC,EEPROM,SERIAL,SPI,32KX8,1.8V,2X3QFN</text>
<text x="342.8" y="239.2">PAGE TITLE</text>
<text x="391.9" y="244.7">DRAWING NUMBER</text>
<text x="411.9" y="244.7">SIZE</text>
<text x="391.9" y="249.5">REVISION</text>
<text x="343.4" y="256.8">THE INFORMATION CONTAINED HEREIN IS THE</text>
<text x="391.9" y="254.4">BRANCH</text>
<text x="343.4" y="258">PROPRIETARY PROPERTY OF APPLE INC.</text>
<text x="343.4" y="259.3">THE POSESSOR AGREES TO THE FOLLOWING:</text>
<text x="343.8" y="262.9">II NOT TO REPRODUCE OR COPY IT</text>
<text x="344.8" y="261.1">I TO MAINTAIN THIS DOCUMENT IN CONFIDENCE</text>
<text x="391.9" y="259.3">PAGE</text>
<text x="342.8" y="264.7">III NOT TO REVEAL OR PUBLISH IT IN WHOLE OR PART</text>
<text x="343.8" y="266.6">IV ALL RIGHTS RESERVED</text>
<text x="391.9" y="264.1">SHEET</text>
</g>
<g font-size="1">
<text x="54.3" y="33.7">10</text>
<text x="175.3" y="33.7">18</text>
<text x="50.5" y="38.6">18</text>
<text x="52.7" y="38.6">10</text>
<text x="54.2" y="41">10</text>
<text x="54.3" y="36.2">10</text>
<text x="54.9" y="38.6">8</text>
<text x="175.2" y="41">18</text>
<text x="175.2" y="38.6">8</text>
<text x="175.3" y="36.2">18</text>
<text x="176.6" y="38.6">10</text>
<text x="178.8" y="38.6">18</text>
<text x="54.2" y="43.5">10</text>
<text x="175.2" y="43.5">18</text>
<text x="170.2" y="51.9">10</text>
<text x="170.2" y="49.6">10</text>
<text x="52.8" y="59.2">17</text>
<text x="55" y="59.2">8</text>
<text x="170.2" y="59.2">8</text>
<text x="170.2" y="56.8">10</text>
<text x="170.2" y="54.4">10</text>
<text x="171.6" y="59.2">17</text>
<text x="52.8" y="61.7">17</text>
<text x="55" y="61.7">8</text>
<text x="170.2" y="61.7">8</text>
<text x="171.6" y="61.7">17</text>
<text x="50.5" y="77.4">81</text>
<text x="50.7" y="72.6">81</text>
<text x="50.7" y="75">81</text>
<text x="52.7" y="77.4">18</text>
<text x="52.9" y="72.6">18 8</text>
<text x="52.9" y="75">18 8</text>
<text x="54.9" y="77.4">8</text>
<text x="175.2" y="77.4">8</text>
<text x="175.9" y="75">8</text>
<text x="175.9" y="72.6">8</text>
<text x="176.6" y="77.4">18</text>
<text x="177.3" y="75">18</text>
<text x="177.3" y="72.6">18</text>
<text x="178.8" y="77.4">81</text>
<text x="179.5" y="75">81</text>
<text x="179.5" y="72.6">81</text>
<text x="54.3" y="82.2">18</text>
<text x="54.3" y="79.9">18</text>
<text x="175.3" y="79.9">81</text>
<text x="175.3" y="82.2">81</text>
<text x="50.6" y="87.1">81</text>
<text x="50.6" y="84.7">81</text>
<text x="52.8" y="87.1">18</text>
<text x="52.8" y="84.7">18</text>
<text x="55" y="87.1">8</text>
<text x="55" y="84.7">8</text>
<text x="175.3" y="87.1">8</text>
<text x="175.3" y="84.7">8</text>
<text x="176.7" y="87.1">18</text>
<text x="176.7" y="84.7">18</text>
<text x="178.9" y="87.1">81</text>
<text x="178.9" y="84.7">81</text>
<text x="174" y="149">10 76</text>
<text x="174" y="151.3">10 76</text>
<text x="174" y="153.8">10</text>
<text x="176.2" y="153.8">76</text>
<text x="174" y="156.2">10</text>
<text x="176.2" y="156.2">76</text>
<text x="47.3" y="167.1">80 79</text>
<text x="47.3" y="164.7">80 79</text>
<text x="51.6" y="167.1">18</text>
<text x="51.6" y="164.7">18</text>
<text x="53.8" y="167.1">8</text>
<text x="53.8" y="164.7">8</text>
<text x="174.7" y="164.7">8</text>
<text x="174.7" y="167.1">8</text>
<text x="176.1" y="164.7">18</text>
<text x="176.1" y="167.1">18</text>
<text x="178.3" y="164.7">79 80</text>
<text x="178.3" y="167.1">79 80</text>
<text x="49.4" y="172">76</text>
<text x="49.4" y="169.5">76</text>
<text x="51.6" y="172">18</text>
<text x="51.6" y="169.5">18</text>
<text x="53.8" y="172">8</text>
<text x="53.8" y="169.5">8</text>
<text x="174.7" y="169.5">8</text>
<text x="174.7" y="172">8</text>
<text x="176.1" y="169.5">18</text>
<text x="176.1" y="172">18</text>
<text x="178.3" y="169.5">76</text>
<text x="178.3" y="172">76</text>
<text x="49.4" y="174.4">76</text>
<text x="51.6" y="174.4">18</text>
<text x="53.8" y="174.4">8</text>
<text x="174" y="174.4">8</text>
<text x="174" y="179.3">18</text>
<text x="174" y="176.8">18</text>
<text x="175.4" y="174.4">18</text>
<text x="176.2" y="179.3">76</text>
<text x="176.2" y="176.8">76</text>
<text x="177.6" y="174.4">76</text>
<text x="49.4" y="190.2">79</text>
<text x="49.4" y="187.7">79</text>
<text x="51.6" y="190.2">18</text>
<text x="51.6" y="187.7">18</text>
<text x="53.8" y="190.2">8</text>
<text x="53.8" y="187.7">8</text>
<text x="174.7" y="190.2">8</text>
<text x="174.7" y="187.7">8</text>
<text x="176.1" y="190.2">18</text>
<text x="176.1" y="187.7">18</text>
<text x="178.3" y="190.2">79</text>
<text x="178.3" y="187.7">79</text>
<text x="49.4" y="197.4">76</text>
<text x="49.4" y="192.6">76</text>
<text x="49.4" y="195">76</text>
<text x="51.6" y="197.4">18</text>
<text x="51.6" y="192.6">18</text>
<text x="51.6" y="195">18</text>
<text x="53.8" y="197.4">8</text>
<text x="53.8" y="192.6">8</text>
<text x="53.8" y="195">8</text>
<text x="174" y="197.4">8</text>
<text x="174.7" y="195">8</text>
<text x="174.7" y="192.6">8</text>
<text x="175.4" y="197.4">18</text>
<text x="176.1" y="195">18</text>
<text x="176.1" y="192.6">18</text>
<text x="177.6" y="197.4">76</text>
<text x="178.3" y="195">76</text>
<text x="178.3" y="192.6">76</text>
<text x="174" y="202.3">18</text>
<text x="174" y="199.8">18</text>
<text x="176.2" y="202.3">76</text>
<text x="176.2" y="199.8">76</text>
<text x="358.1" y="250.7">R</text>
</g>
</svg>
